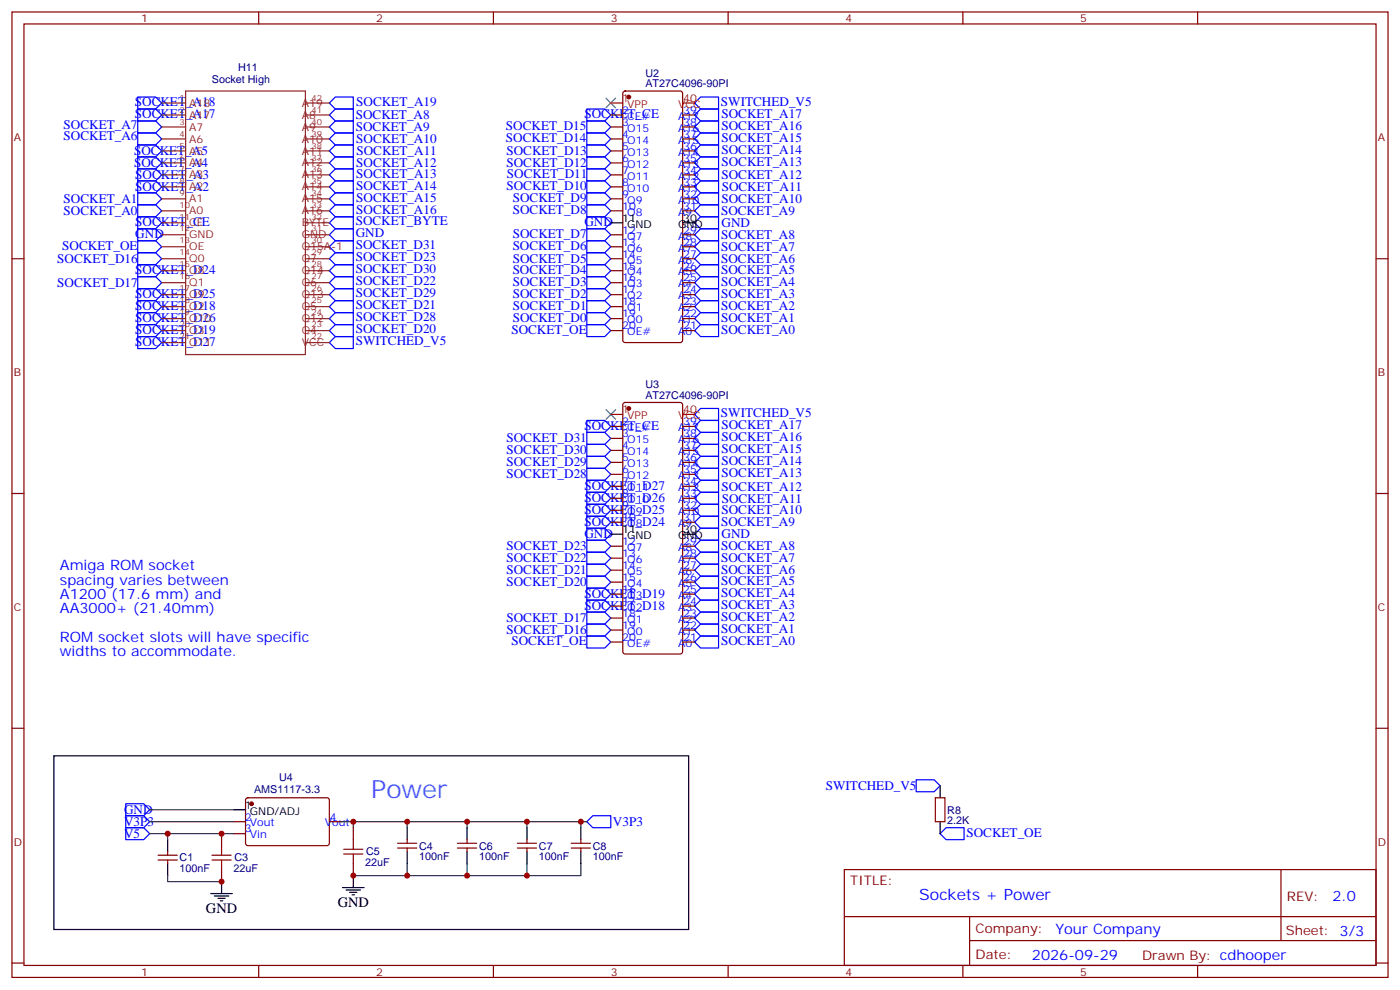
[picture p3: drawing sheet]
<svg xmlns="http://www.w3.org/2000/svg" width="412mm" height="292mm" viewBox="0 0 412 292" stroke-linecap="round" stroke-linejoin="round" font-family="sans-serif">
<g fill="none" stroke="#870000" stroke-width=".35">
<path d="M3.5 3.5h405.4v284.4h-405.4zM7.1 7.1h398.2v277.2h-398.2zM76.2 3.5v3.6M145.3 3.5v3.6M214.5 3.5v3.6M283.6 3.5v3.6M352.8 3.5v3.6M179.9 33.9h3.5M179.9 37.4h3.5M183.7 27l.4-.2h16.3l.6 .4 .1 73-.5 .6-16.5 .1-.6-.5-.1-72.9zM201.1 33.9h3.5M201.1 37.4h3.5"/>
<path d="M179.9 40.9h3.5M179.9 44.5h3.5M179.9 48h3.5M179.9 51.5h3.5M179.9 55h3.5M179.9 58.6h3.5M201.1 40.9h3.5M201.1 44.5h3.5M201.1 48h3.5M201.1 51.5h3.5M201.1 55h3.5M201.1 58.6h3.5"/>
<path d="M3.5 76.2h3.6M179.9 76.2h3.5M179.9 62.1h3.5M179.9 69.1h3.5M179.9 72.7h3.5M179.9 79.7h3.5M201.1 76.2h3.5M201.1 62.1h3.5M201.1 69.1h3.5M201.1 72.7h3.5M201.1 79.7h3.5M405.3 76.2h3.6"/>
<path d="M179.9 83.3h3.5M179.9 86.8h3.5M179.9 90.3h3.5M179.9 93.8h3.5M179.9 97.4h3.5M201.1 83.3h3.5M201.1 86.8h3.5M201.1 90.3h3.5M201.1 93.8h3.5M201.1 97.4h3.5M183.7 118.7l.4-.2h16.3l.6 .5 .1 72.9-.5 .7h-16.5l-.6-.4-.1-73zM179.9 125.6h3.5"/>
<path d="M179.9 129.1h3.5M179.9 132.6h3.5M179.9 136.2h3.5M179.9 139.7h3.5M201.1 125.6h3.5M201.1 129.1h3.5M201.1 132.6h3.5M201.1 136.2h3.5M201.1 139.7h3.5M3.5 145.3h3.6M179.9 143.2h3.5M179.9 146.8h3.5"/>
<path d="M179.9 150.3h3.5M179.9 153.8h3.5M201.1 143.2h3.5M201.1 146.8h3.5M201.1 150.3h3.5M201.1 153.8h3.5M405.3 145.3h3.6M179.9 160.9h3.5M179.9 164.4h3.5M179.9 167.9h3.5M179.9 171.4h3.5M179.9 175h3.5"/>
<path d="M179.9 178.5h3.5M201.1 160.9h3.5M201.1 164.4h3.5M201.1 167.9h3.5M201.1 171.4h3.5M201.1 175h3.5M201.1 178.5h3.5M179.9 182h3.5M179.9 185.6h3.5M179.9 189.1h3.5M201.1 182h3.5M201.1 185.6h3.5"/>
<path d="M201.1 189.1h3.5M3.5 214.5h3.6M405.3 214.5h3.6M72.6 235.2l.4-.3 23.6 .1 .4 .7-.1 12.9-.6 .5-23.5-.1-.5-.6v-12.7zM275.5 234.9h2.8v7.1h-2.8zM46.6 251.9h5.6M46.6 253.3h5.6M49.4 250.8v1.1M49.4 253.3v1.1M65.3 245.5v3.6M65.3 256.1v3.5M68.8 242h3.5"/>
<path d="M68.8 245.5h3.5M97 242h3.5M104.1 243.8v3.5M104.1 254.4v3.5M117.1 248.4h5.7M117.1 249.8h5.7M119.9 247.3v1.1M119.9 249.8v1M134.8 248.4h5.6M134.8 249.8h5.6M137.6 247.3v1.1M137.6 249.8v1"/>
<path d="M152.4 248.4h5.6M152.4 249.8h5.6M155.2 247.3v1.1M155.2 249.8v1M168.3 248.4h5.6M168.3 249.8h5.6M171.1 247.3v1.1M171.1 249.8v1M248.7 256.1h156.6v28.2h-156.6zM377.3 256.1v20.9M248.7 270h156.5M285.6 277h119.6"/>
<path d="M285.6 270v14.1M3.5 283.6h3.6M76.2 284.3v3.6M145.3 284.3v3.6M214.5 284.3v3.6M283.6 284.3v3.6M352.8 284.3v3.6M405.3 283.6h3.6"/>
</g>
<g fill="none" stroke="#00f" stroke-width=".35">
<path d="M40.6 32.1h5.3l1.7 1.8-1.7 1.7h-5.3zM40.6 28.6h5.3l1.7 1.7-1.7 1.8h-5.3zM40.6 35.6h5.3l1.7 1.8-1.7 1.8h-5.3zM40.6 39.2h5.3l1.7 1.7-1.7 1.8h-5.3zM97 33.9l1.8-1.8h5.3v3.5h-5.3zM98.8 28.6h5.3v3.5h-5.3l-1.8-1.8zM98.8 35.6h5.3v3.6h-5.3l-1.8-1.8zM172.9 39.2h5.3l1.7 1.7-1.7 1.8h-5.3zM172.9 35.6h5.3l1.7 1.8-1.7 1.8h-5.3zM172.9 32.1h5.3l1.7 1.8-1.7 1.7h-5.3zM204.6 33.9l1.8-1.8h5.3v3.5h-5.3zM206.4 35.6h5.3v3.6h-5.3l-1.8-1.8z"/>
<path d="M206.4 28.6h5.3v3.5h-5.3l-1.8-1.8zM40.6 56.8h5.3l1.7 1.8-1.7 1.7h-5.3zM40.6 46.2h5.3l1.7 1.8-1.7 1.7h-5.3zM40.6 49.7h5.3l1.7 1.8-1.7 1.8h-5.3zM40.6 42.7h5.3l1.7 1.8-1.7 1.7h-5.3zM40.6 53.3h5.3l1.7 1.7-1.7 1.8h-5.3zM97 58.6l1.8-1.8h5.3v3.5h-5.3zM97 40.9l1.8-1.7h5.3v3.5h-5.3zM98.8 49.7h5.3v3.6h-5.3l-1.8-1.8zM98.8 53.3h5.3v3.5h-5.3l-1.8-1.8zM98.8 46.2h5.3v3.5h-5.3l-1.8-1.7zM98.8 42.7h5.3v3.5h-5.3l-1.8-1.7z"/>
<path d="M172.9 46.2h5.3l1.7 1.8-1.7 1.7h-5.3zM172.9 42.7h5.3l1.7 1.8-1.7 1.7h-5.3zM172.9 56.8h5.3l1.7 1.8-1.7 1.7h-5.3zM172.9 53.3h5.3l1.7 1.7-1.7 1.8h-5.3zM172.9 49.7h5.3l1.7 1.8-1.7 1.8h-5.3zM204.6 58.6l1.8-1.8h5.3v3.5h-5.3zM204.6 40.9l1.8-1.7h5.3v3.5h-5.3zM206.4 53.3h5.3v3.5h-5.3l-1.8-1.8zM206.4 49.7h5.3v3.6h-5.3l-1.8-1.8zM206.4 42.7h5.3v3.5h-5.3l-1.8-1.7zM206.4 46.2h5.3v3.5h-5.3l-1.8-1.7zM40.6 78h5.3l1.7 1.7-1.7 1.8h-5.3z"/>
<path d="M40.6 74.4h5.3l1.7 1.8-1.7 1.8h-5.3zM40.6 60.3h5.3l1.7 1.8-1.7 1.8h-5.3zM40.6 70.9h5.3l1.7 1.8-1.7 1.7h-5.3zM40.6 63.9h5.3l1.7 1.7-1.7 1.8h-5.3zM40.6 67.4h5.3l1.7 1.7-1.7 1.8h-5.3zM97 72.7l1.8-1.8h5.3v3.5h-5.3zM97 79.7l1.8-1.7h5.3v3.5h-5.3zM97 76.2l1.8-1.8h5.3v3.6h-5.3zM97 69.1l1.8-1.7h5.3v3.5h-5.3zM97 65.6l1.8-1.7h5.3v3.5h-5.3zM98.8 60.3h5.3v3.6h-5.3l-1.8-1.8zM172.9 78h5.3l1.7 1.7-1.7 1.8h-5.3z"/>
<path d="M172.9 74.4h5.3l1.7 1.8-1.7 1.8h-5.3zM172.9 70.9h5.3l1.7 1.8-1.7 1.7h-5.3zM172.9 67.4h5.3l1.7 1.7-1.7 1.8h-5.3zM172.9 60.3h5.3l1.7 1.8-1.7 1.8h-5.3zM172.9 63.9h5.3l1.7 1.7-1.7 1.8h-5.3zM204.6 69.1l1.8-1.7h5.3v3.5h-5.3zM204.6 62.1l1.8-1.8h5.3v3.6h-5.3zM204.6 65.6l1.8-1.7h5.3v3.5h-5.3zM204.6 76.2l1.8-1.8h5.3v3.6h-5.3zM204.6 72.7l1.8-1.8h5.3v3.5h-5.3zM204.6 79.7l1.8-1.7h5.3v3.5h-5.3zM40.6 99.1h5.3l1.7 1.8-1.7 1.8h-5.3z"/>
<path d="M40.6 92.1h5.3l1.7 1.7-1.7 1.8h-5.3zM40.6 85h5.3l1.7 1.8-1.7 1.7h-5.3zM40.6 95.6h5.3l1.7 1.8-1.7 1.7h-5.3zM40.6 88.5h5.3l1.7 1.8-1.7 1.8h-5.3zM40.6 81.5h5.3l1.7 1.8-1.7 1.7h-5.3zM97 86.8l1.8-1.8h5.3v3.5h-5.3zM97 93.8l1.8-1.7h5.3v3.5h-5.3zM97 83.3l1.8-1.8h5.3v3.5h-5.3zM97 97.4l1.8-1.8h5.3v3.5h-5.3zM97 90.3l1.8-1.8h5.3v3.6h-5.3zM172.9 95.6h5.3l1.7 1.8-1.7 1.7h-5.3zM172.9 92.1h5.3l1.7 1.7-1.7 1.8h-5.3z"/>
<path d="M172.9 88.5h5.3l1.7 1.8-1.7 1.8h-5.3zM172.9 85h5.3l1.7 1.8-1.7 1.7h-5.3zM172.9 81.5h5.3l1.7 1.8-1.7 1.7h-5.3zM204.6 90.3l1.8-1.8h5.3v3.6h-5.3zM204.6 86.8l1.8-1.8h5.3v3.5h-5.3zM204.6 83.3l1.8-1.8h5.3v3.5h-5.3zM204.6 93.8l1.8-1.7h5.3v3.5h-5.3zM204.6 97.4l1.8-1.8h5.3v3.5h-5.3zM97 100.9l1.8-1.8h5.3v3.6h-5.3zM172.9 123.8h5.3l1.7 1.8-1.7 1.8h-5.3zM172.9 127.4h5.3l1.7 1.7-1.7 1.8h-5.3zM172.9 130.9h5.3l1.7 1.7-1.7 1.8h-5.3z"/>
<path d="M172.9 134.4h5.3l1.7 1.8-1.7 1.7h-5.3zM172.9 137.9h5.3l1.7 1.8-1.7 1.8h-5.3zM204.6 132.6l1.8-1.7h5.3v3.5h-5.3zM204.6 122.1l1.8-1.8h5.3v3.5h-5.3zM206.4 123.8h5.3v3.6h-5.3l-1.8-1.8zM206.4 137.9h5.3v3.6h-5.3l-1.8-1.8zM206.4 134.4h5.3v3.5h-5.3l-1.8-1.7zM206.4 127.4h5.3v3.5h-5.3l-1.8-1.8zM172.9 141.5h5.3l1.7 1.7-1.7 1.8h-5.3zM172.9 145h5.3l1.7 1.8-1.7 1.7h-5.3zM172.9 148.5h5.3l1.7 1.8-1.7 1.7h-5.3zM172.9 152h5.3l1.7 1.8-1.7 1.8h-5.3z"/>
<path d="M172.9 155.6h5.3l1.7 1.7-1.7 1.8h-5.3zM172.9 159.1h5.3l1.7 1.8-1.7 1.7h-5.3zM204.6 150.3l1.8-1.8h5.3v3.5h-5.3zM204.6 153.8l1.8-1.8h5.3v3.6h-5.3zM204.6 157.3l1.8-1.7h5.3v3.5h-5.3zM206.4 141.5h5.3v3.5h-5.3l-1.8-1.8zM206.4 145h5.3v3.5h-5.3l-1.8-1.7zM172.9 173.2h5.3l1.7 1.8-1.7 1.7h-5.3zM172.9 176.7h5.3l1.7 1.8-1.7 1.8h-5.3zM172.9 162.6h5.3l1.7 1.8-1.7 1.8h-5.3zM172.9 169.7h5.3l1.7 1.7-1.7 1.8h-5.3zM172.9 166.2h5.3l1.7 1.7-1.7 1.8h-5.3z"/>
<path d="M204.6 175l1.8-1.8h5.3v3.5h-5.3zM204.6 178.5l1.8-1.8h5.3v3.6h-5.3zM204.6 171.4l1.8-1.7h5.3v3.5h-5.3zM204.6 164.4l1.8-1.8h5.3v3.6h-5.3zM204.6 167.9l1.8-1.7h5.3v3.5h-5.3zM204.6 160.9l1.8-1.8h5.3v3.5h-5.3zM172.9 180.3h5.3l1.7 1.7-1.7 1.8h-5.3zM172.9 183.8h5.3l1.7 1.8-1.7 1.7h-5.3zM172.9 187.3h5.3l1.7 1.8-1.7 1.8h-5.3zM204.6 185.6l1.8-1.8h5.3v3.5h-5.3zM204.6 182l1.8-1.7h5.3v3.5h-5.3zM206.4 187.3h5.3v3.6h-5.3l-1.8-1.8z"/>
<path d="M37 236.7h5.3l1.8 1.8-1.8 1.7h-5.3zM269.9 229.7h5.3l1.7 1.7-1.7 1.8h-5.3zM37 243.8h5.3l1.8 1.7-1.8 1.8h-5.3zM37 240.2h5.3l1.8 1.8-1.8 1.8h-5.3zM172.9 242l1.7-1.8h5.3v3.6h-5.3zM276.9 245.5l1.8-1.7h5.3v3.5h-5.3z"/>
</g>
<g fill="none" stroke="#8c2424" stroke-width=".35">
<path d="M47.6 30.3h7.1M47.6 33.9h7.1M47.6 37.4h7.1M54.7 26.8h35.3v77.6h-35.3zM90 30.3h7M90 33.9h7M90 37.4h7M47.6 40.9h7.1M47.6 44.5h7.1M47.6 48h7.1M47.6 51.5h7.1M47.6 55h7.1"/>
<path d="M47.6 58.6h7.1M90 40.9h7M90 44.5h7M90 48h7M90 51.5h7M90 55h7M90 58.6h7M47.6 62.1h7.1M47.6 65.6h7.1M47.6 69.1h7.1M47.6 72.7h7.1M47.6 76.2h7.1"/>
<path d="M47.6 79.7h7.1M90 62.1h7M90 65.6h7M90 69.1h7M90 72.7h7M90 76.2h7M90 79.7h7M47.6 83.3h7.1M47.6 86.8h7.1M47.6 90.3h7.1M47.6 93.8h7.1M47.6 97.4h7.1"/>
<path d="M90 83.3h7M90 86.8h7M90 90.3h7M90 93.8h7M90 97.4h7M47.6 100.9h7.1M90 100.9h7"/>
</g>
<path d="M178.5 28.9l2.8 2.9M181.3 28.9l-2.8 2.9M178.5 120.7l2.8 2.8M181.3 120.7l-2.8 2.8" fill="none" stroke="#3c3" stroke-width=".35"/>
<g fill="#870000" stroke="#870000" stroke-width=".35">
<circle cx="185.2" cy="120.3" r=".53"/>
<circle cx="185.2" cy="28.6" r=".53"/>
<circle cx="74.1" cy="236.7" r=".53"/>
</g>
<path d="M179.9 30.3h3.5M201.1 30.3h3.5M179.9 122.1h3.5M201.1 122.1h3.5" fill="none" stroke="#f00" stroke-width=".35"/>
<g fill="none" stroke="#000" stroke-width=".35">
<path d="M179.9 65.6h3.5M201.1 65.6h3.5M179.9 157.3h3.5M201.1 157.3h3.5M15.9 222.6h186.9v51.2h-186.9zM68.8 238.5h3.5M276.9 231.4v3.5M49.4 247.3v3.5M49.4 254.4v3.5M65.3 259.6v3.6M104.1 257.9v3.5M119.9 243.8v3.5"/>
<path d="M119.9 250.8v3.6M137.6 243.8v3.5M137.6 250.8v3.6M155.2 243.8v3.5M155.2 250.8v3.6M171.1 243.8v3.5M171.1 250.8v3.6M276.9 242v3.5M62.1 263.2h6.3M63.1 263.9h4.3M64.2 264.6h2.1M64.9 265.3h.7"/>
<path d="M100.9 261.4h6.3M102 262.1h4.2M103 262.8h2.1M103.7 263.5h.7"/>
</g>
<g fill="none" stroke="#008700" stroke-width=".35">
<path d="M44.1 238.5h24.7M44.1 242h24.7M44.1 245.5h24.7M49.4 257.9v1.7h15.9M49.4 245.5v1.8M100.5 242h72.4M104.1 242v1.8M119.9 242v1.8M119.9 254.4v3.5M137.6 254.4v3.5h-33.5M137.6 242v1.8M155.2 254.4v3.5h-17.6"/>
<path d="M155.2 242v1.8M171.1 254.4v3.5h-15.9M171.1 242v1.8"/>
</g>
<path d="M62.4 253.3h5.7M62.4 251.9h5.7M65.3 249.1v2.8M65.3 253.3v2.8M101.2 251.5h5.7M101.2 250.1h5.7M104.1 247.3v2.8M104.1 251.5v2.9" fill="none" stroke="#a10000" stroke-width=".35"/>
<g fill="#c00">
<circle cx="155.2" cy="257.9" r=".88"/>
<circle cx="171.1" cy="242" r=".88"/>
<circle cx="65.3" cy="245.5" r=".88"/>
<circle cx="104.1" cy="242" r=".88"/>
<circle cx="155.2" cy="242" r=".88"/>
<circle cx="137.6" cy="242" r=".88"/>
<circle cx="119.9" cy="242" r=".88"/>
<circle cx="137.6" cy="257.9" r=".88"/>
<circle cx="104.1" cy="257.9" r=".88"/>
<circle cx="119.9" cy="257.9" r=".88"/>
<circle cx="49.4" cy="245.5" r=".88"/>
<circle cx="65.3" cy="259.6" r=".88"/>
</g>
<text font-size="7.4" fill="#09f" x="109.4" y="234.9">Power</text>
<text font-size="4.6" fill="#00f" x="270.8" y="265.1">Sockets + Power</text>
<g font-size="4.2" fill="#00f">
<text x="17.6" y="167.9">Amiga ROM socket</text>
<text x="17.6" y="172.2">spacing varies between</text>
<text x="17.6" y="176.4">A1200 (17.6 mm) and</text>
<text x="17.6" y="180.6">AA3000+ (21.40mm)</text>
<text x="17.6" y="189.1">ROM socket slots will have specific</text>
<text x="17.6" y="193.3">widths to accommodate.</text>
<text x="392.5" y="265.4">2.0</text>
<text x="310.9" y="274.9">Your Company</text>
<text x="304" y="282.7">2026-09-29</text>
</g>
<g font-size="4.2">
<text x="60.7" y="268.8">GND</text>
<text x="99.5" y="267.1">GND</text>
</g>
<g font-size="3.9" fill="#00f">
<text x="39.7" y="34.8">SOCKET_A17</text>
<text x="39.7" y="31.2">SOCKET_A18</text>
<text x="104.8" y="35.1">SOCKET_A8</text>
<text x="104.9" y="31.2">SOCKET_A19</text>
<text x="172.2" y="34.9">SOCKET_CE</text>
<text x="212.4" y="31.1">SWITCHED_V5</text>
<text x="212.5" y="34.8">SOCKET_A17</text>
<text x="18.7" y="37.8">SOCKET_A7</text>
<text x="18.7" y="41.4">SOCKET_A6</text>
<text x="104.8" y="38.6">SOCKET_A9</text>
<text x="149" y="41.9">SOCKET_D14</text>
<text x="149" y="38.4">SOCKET_D15</text>
<text x="212.5" y="38.3">SOCKET_A16</text>
<text x="212.5" y="41.8">SOCKET_A15</text>
<text x="39.5" y="45.7">SOCKET_A5</text>
<text x="104.9" y="42.2">SOCKET_A10</text>
<text x="105" y="45.7">SOCKET_A11</text>
<text x="149.2" y="45.6">SOCKET_D13</text>
<text x="212.5" y="45.3">SOCKET_A14</text>
<text x="39.5" y="49.2">SOCKET_A4</text>
<text x="39.8" y="52.7">SOCKET_A3</text>
<text x="104.9" y="49.2">SOCKET_A12</text>
<text x="104.9" y="52.4">SOCKET_A13</text>
<text x="149.2" y="49.1">SOCKET_D12</text>
<text x="149.3" y="52.5">SOCKET_D11</text>
<text x="212.5" y="52.7">SOCKET_A12</text>
<text x="212.5" y="48.8">SOCKET_A13</text>
<text x="18.7" y="59.9">SOCKET_A1</text>
<text x="39.8" y="56.3">SOCKET_A2</text>
<text x="104.9" y="55.9">SOCKET_A14</text>
<text x="104.9" y="59.4">SOCKET_A15</text>
<text x="149.2" y="56">SOCKET_D10</text>
<text x="151" y="59.6">SOCKET_D9</text>
<text x="212.5" y="59.8">SOCKET_A10</text>
<text x="212.6" y="56.3">SOCKET_A11</text>
<text x="18.7" y="63.4">SOCKET_A0</text>
<text x="104.9" y="63">SOCKET_A16</text>
<text x="151" y="63.1">SOCKET_D8</text>
<text x="212.4" y="63.3">SOCKET_A9</text>
<text x="39.9" y="66.6">SOCKET_CE</text>
<text x="39.9" y="70.2">GND</text>
<text x="104.8" y="69.8">GND</text>
<text x="104.8" y="66.3">SOCKET_BYTE</text>
<text x="151" y="70.2">SOCKET_D7</text>
<text x="172.2" y="66.6">GND</text>
<text x="212.4" y="70.4">SOCKET_A8</text>
<text x="212.5" y="66.9">GND</text>
<text x="16.9" y="77.3">SOCKET_D16</text>
<text x="18.3" y="73.7">SOCKET_OE</text>
<text x="104.8" y="73.3">SOCKET_D31</text>
<text x="104.8" y="76.9">SOCKET_D23</text>
<text x="151" y="73.7">SOCKET_D6</text>
<text x="151" y="77.4">SOCKET_D5</text>
<text x="212.4" y="74">SOCKET_A7</text>
<text x="212.4" y="77.5">SOCKET_A6</text>
<text x="39.9" y="80.7">SOCKET_D24</text>
<text x="104.8" y="80.4">SOCKET_D30</text>
<text x="104.8" y="83.9">SOCKET_D22</text>
<text x="151" y="80.7">SOCKET_D4</text>
<text x="212.4" y="80.6">SOCKET_A5</text>
<text x="16.9" y="84.4">SOCKET_D17</text>
<text x="39.9" y="87.8">SOCKET_D25</text>
<text x="104.8" y="87.5">SOCKET_D29</text>
<text x="151" y="87.8">SOCKET_D2</text>
<text x="151" y="84.3">SOCKET_D3</text>
<text x="212.4" y="87.7">SOCKET_A3</text>
<text x="212.4" y="84.2">SOCKET_A4</text>
<text x="39.9" y="94.9">SOCKET_D26</text>
<text x="39.9" y="91.3">SOCKET_D18</text>
<text x="104.8" y="94.5">SOCKET_D28</text>
<text x="104.8" y="91">SOCKET_D21</text>
<text x="151" y="94.9">SOCKET_D0</text>
<text x="151" y="91.3">SOCKET_D1</text>
<text x="212.4" y="91.2">SOCKET_A2</text>
<text x="212.4" y="94.8">SOCKET_A1</text>
<text x="39.9" y="101.9">SOCKET_D27</text>
<text x="39.9" y="98.4">SOCKET_D19</text>
<text x="104.8" y="98">SOCKET_D20</text>
<text x="104.8" y="101.7">SWITCHED_V5</text>
<text x="150.6" y="98.4">SOCKET_OE</text>
<text x="212.4" y="98.3">SOCKET_A0</text>
<text x="212.4" y="122.9">SWITCHED_V5</text>
<text x="149.2" y="130.3">SOCKET_D31</text>
<text x="172.2" y="126.6">SOCKET_CE</text>
<text x="212.5" y="126.5">SOCKET_A17</text>
<text x="212.5" y="130">SOCKET_A16</text>
<text x="149.2" y="133.8">SOCKET_D30</text>
<text x="149.2" y="137.3">SOCKET_D29</text>
<text x="212.5" y="137">SOCKET_A14</text>
<text x="212.5" y="133.5">SOCKET_A15</text>
<text x="149.2" y="140.9">SOCKET_D28</text>
<text x="212.5" y="140.5">SOCKET_A13</text>
<text x="172.2" y="144.2">SOCKET_D27</text>
<text x="172.2" y="147.8">SOCKET_D26</text>
<text x="212.5" y="144.5">SOCKET_A12</text>
<text x="212.6" y="148">SOCKET_A11</text>
<text x="172.2" y="151.3">SOCKET_D25</text>
<text x="172.2" y="154.8">SOCKET_D24</text>
<text x="212.4" y="155">SOCKET_A9</text>
<text x="212.5" y="151.5">SOCKET_A10</text>
<text x="172.2" y="158.4">GND</text>
<text x="212.5" y="158.6">GND</text>
<text x="149.2" y="162">SOCKET_D23</text>
<text x="149.2" y="165.5">SOCKET_D22</text>
<text x="212.4" y="165.6">SOCKET_A7</text>
<text x="212.4" y="162.1">SOCKET_A8</text>
<text x="149.2" y="172.6">SOCKET_D20</text>
<text x="149.2" y="169.1">SOCKET_D21</text>
<text x="212.4" y="172.3">SOCKET_A5</text>
<text x="212.4" y="169.2">SOCKET_A6</text>
<text x="172.2" y="176">SOCKET_D19</text>
<text x="172.2" y="179.5">SOCKET_D18</text>
<text x="212.4" y="175.9">SOCKET_A4</text>
<text x="212.4" y="179.4">SOCKET_A3</text>
<text x="149.2" y="183.2">SOCKET_D17</text>
<text x="212.4" y="182.9">SOCKET_A2</text>
<text x="149.2" y="186.7">SOCKET_D16</text>
<text x="150.6" y="190.1">SOCKET_OE</text>
<text x="212.4" y="190">SOCKET_A0</text>
<text x="212.4" y="186.4">SOCKET_A1</text>
<text x="243.3" y="232.5">SWITCHED_V5</text>
<text x="36.5" y="239.7">GND</text>
<text x="36.5" y="243.2">V3P3</text>
<text x="180.6" y="243.2">V3P3</text>
<text x="36.5" y="246.8">V5</text>
<text x="284.7" y="246.4">SOCKET_OE</text>
</g>
<g font-size="3.9" fill="#800">
<text x="250.5" y="260.7">TITLE:</text>
<text x="379.1" y="265.4">REV:</text>
<text x="287.4" y="274.9">Company:</text>
<text x="378.7" y="275.5">Sheet: 3/3</text>
<text x="287.4" y="282.6">Date:</text>
<text x="336.4" y="282.7">Drawn By: cdhooper</text>
</g>
<g font-size="3.2" fill="#800">
<text x="41.6" y="6.5">1</text>
<text x="110.8" y="6.5">2</text>
<text x="179.9" y="6.5">3</text>
<text x="249.1" y="6.5">4</text>
<text x="318.2" y="6.5">5</text>
<text x="4.1" y="41.6">A</text>
<text x="405.9" y="41.6">A</text>
<text x="4.1" y="110.8">B</text>
<text x="405.9" y="110.8">B</text>
<text x="4.1" y="179.9">C</text>
<text x="405.9" y="179.9">C</text>
<text x="4.1" y="249.1">D</text>
<text x="405.9" y="249.1">D</text>
<text x="41.6" y="287.3">1</text>
<text x="110.8" y="287.3">2</text>
<text x="179.9" y="287.3">3</text>
<text x="249.1" y="287.3">4</text>
<text x="318.2" y="287.3">5</text>
</g>
<g font-size="3.2" fill="#000080">
<text x="70.2" y="20.9">H11</text>
<text x="190.1" y="22.6">U2</text>
<text x="62.4" y="24.3">Socket High</text>
<text x="190.1" y="25.8">AT27C4096-90PI</text>
<text x="190.1" y="117.5">AT27C4096-90PI</text>
<text x="190.1" y="114.3">U3</text>
<text x="74.8" y="233.6">AMS1117-3.3</text>
<text x="82.2" y="230.1">U4</text>
<text x="279" y="239.7">R8</text>
<text x="279" y="242.8">2.2K</text>
<text x="107.9" y="252">C5</text>
<text x="123.5" y="250.2">C4</text>
<text x="141.1" y="250.2">C6</text>
<text x="158.7" y="250.2">C7</text>
<text x="174.6" y="250.2">C8</text>
<text x="52.9" y="257">100nF</text>
<text x="52.9" y="253.7">C1</text>
<text x="68.8" y="256.9">22uF</text>
<text x="69" y="253.7">C3</text>
<text x="107.6" y="255.2">22uF</text>
<text x="123.5" y="253.4">100nF</text>
<text x="141.1" y="253.4">100nF</text>
<text x="158.7" y="253.4">100nF</text>
<text x="174.6" y="253.4">100nF</text>
</g>
<g font-size="3.2" fill="#f00">
<text x="183.3" y="30">1</text>
<text x="201.3" y="30">40</text>
<text x="184.7" y="31.8">VPP</text>
<text x="199.8" y="31.8">VCC</text>
<text x="183.3" y="121.7">1</text>
<text x="184.7" y="123.5">VPP</text>
<text x="199.8" y="123.5">VCC</text>
<text x="201.3" y="121.7">40</text>
</g>
<g font-size="3.2" fill="#8d2323">
<text x="55.7" y="31.4">A18</text>
<text x="55.7" y="34.9">A17</text>
<text x="88.9" y="34.9">A8</text>
<text x="88.9" y="31.4">A19</text>
<text x="55.7" y="38.5">A7</text>
<text x="55.7" y="42">A6</text>
<text x="88.9" y="42">A10</text>
<text x="88.9" y="38.5">A9</text>
<text x="55.7" y="45.5">A5</text>
<text x="88.9" y="45.5">A11</text>
<text x="55.7" y="49">A4</text>
<text x="55.7" y="52.6">A3</text>
<text x="88.9" y="52.6">A13</text>
<text x="88.9" y="49">A12</text>
<text x="55.7" y="56.1">A2</text>
<text x="55.7" y="59.6">A1</text>
<text x="88.9" y="59.6">A15</text>
<text x="88.9" y="56.1">A14</text>
<text x="55.7" y="63.1">A0</text>
<text x="88.9" y="63.1">A16</text>
<text x="55.7" y="66.7">CE</text>
<text x="55.7" y="70.2">GND</text>
<text x="88.9" y="70.2">GND</text>
<text x="88.9" y="66.7">BYTE</text>
<text x="55.7" y="73.7">OE</text>
<text x="55.7" y="77.3">Q0</text>
<text x="88.9" y="77.3">Q7</text>
<text x="88.9" y="73.7">Q15A-1</text>
<text x="55.7" y="80.8">Q8</text>
<text x="88.9" y="80.8">Q14</text>
<text x="55.7" y="84.3">Q1</text>
<text x="55.7" y="87.8">Q9</text>
<text x="88.9" y="87.8">Q13</text>
<text x="88.9" y="84.3">Q6</text>
<text x="55.7" y="91.4">Q2</text>
<text x="55.7" y="94.9">Q10</text>
<text x="88.9" y="94.9">Q12</text>
<text x="88.9" y="91.4">Q5</text>
<text x="55.7" y="98.4">Q3</text>
<text x="55.7" y="102">Q11</text>
<text x="88.9" y="102">VCC</text>
<text x="88.9" y="98.4">Q4</text>
</g>
<g font-size="3.2" fill="#00f">
<text x="183.3" y="33.5">2</text>
<text x="184.7" y="35.3">CE#</text>
<text x="199.8" y="35.3">A17</text>
<text x="201.3" y="33.5">39</text>
<text x="183.3" y="37">3</text>
<text x="183.3" y="40.6">4</text>
<text x="184.7" y="38.8">O15</text>
<text x="199.8" y="38.8">A16</text>
<text x="201.3" y="40.6">37</text>
<text x="201.3" y="37">38</text>
<text x="183.3" y="44.1">5</text>
<text x="183.3" y="47.6">6</text>
<text x="184.7" y="42.3">O14</text>
<text x="184.7" y="45.9">O13</text>
<text x="199.8" y="45.9">A14</text>
<text x="199.8" y="42.3">A15</text>
<text x="201.3" y="47.6">35</text>
<text x="201.3" y="44.1">36</text>
<text x="183.3" y="51.2">7</text>
<text x="184.7" y="49.4">O12</text>
<text x="184.7" y="52.9">O11</text>
<text x="199.8" y="52.9">A12</text>
<text x="199.8" y="49.4">A13</text>
<text x="201.3" y="51.2">34</text>
<text x="183.3" y="54.7">8</text>
<text x="183.3" y="58.2">9</text>
<text x="184.7" y="56.4">O10</text>
<text x="184.7" y="60">O9</text>
<text x="199.8" y="60">A10</text>
<text x="199.8" y="56.4">A11</text>
<text x="201.3" y="58.2">32</text>
<text x="201.3" y="54.7">33</text>
<text x="183.3" y="61.7">10</text>
<text x="184.7" y="63.5">O8</text>
<text x="199.8" y="63.5">A9</text>
<text x="201.3" y="61.7">31</text>
<text x="183.3" y="68.8">12</text>
<text x="184.7" y="70.6">O7</text>
<text x="199.8" y="70.6">A8</text>
<text x="201.3" y="68.8">29</text>
<text x="183.3" y="72.3">13</text>
<text x="183.3" y="75.8">14</text>
<text x="184.7" y="74.1">O6</text>
<text x="184.7" y="77.6">O5</text>
<text x="199.8" y="77.6">A6</text>
<text x="199.8" y="74.1">A7</text>
<text x="201.3" y="75.8">27</text>
<text x="201.3" y="72.3">28</text>
<text x="183.3" y="79.4">15</text>
<text x="183.3" y="82.9">16</text>
<text x="184.7" y="81.1">O4</text>
<text x="199.8" y="81.1">A5</text>
<text x="201.3" y="82.9">25</text>
<text x="201.3" y="79.4">26</text>
<text x="183.3" y="86.4">17</text>
<text x="183.3" y="90">18</text>
<text x="184.7" y="84.7">O3</text>
<text x="184.7" y="88.2">O2</text>
<text x="199.8" y="88.2">A3</text>
<text x="199.8" y="84.7">A4</text>
<text x="201.3" y="90">23</text>
<text x="201.3" y="86.4">24</text>
<text x="183.3" y="93.5">19</text>
<text x="184.7" y="91.7">O1</text>
<text x="184.7" y="95.2">O0</text>
<text x="199.8" y="95.2">A1</text>
<text x="199.8" y="91.7">A2</text>
<text x="201.3" y="93.5">22</text>
<text x="183.3" y="97">20</text>
<text x="184.7" y="98.8">OE#</text>
<text x="199.8" y="98.8">A0</text>
<text x="201.3" y="97">21</text>
<text x="183.3" y="125.2">2</text>
<text x="201.3" y="125.2">39</text>
<text x="183.3" y="128.8">3</text>
<text x="184.7" y="127">CE#</text>
<text x="184.7" y="130.5">O15</text>
<text x="199.8" y="130.5">A16</text>
<text x="199.8" y="127">A17</text>
<text x="201.3" y="128.8">38</text>
<text x="183.3" y="132.3">4</text>
<text x="183.3" y="135.8">5</text>
<text x="184.7" y="134.1">O14</text>
<text x="184.7" y="137.6">O13</text>
<text x="199.8" y="137.6">A14</text>
<text x="199.8" y="134.1">A15</text>
<text x="201.3" y="135.8">36</text>
<text x="201.3" y="132.3">37</text>
<text x="183.3" y="139.3">6</text>
<text x="183.3" y="142.9">7</text>
<text x="184.7" y="141.1">O12</text>
<text x="199.8" y="141.1">A13</text>
<text x="201.3" y="142.9">34</text>
<text x="201.3" y="139.3">35</text>
<text x="183.3" y="146.4">8</text>
<text x="183.3" y="149.9">9</text>
<text x="184.7" y="144.6">O11</text>
<text x="184.7" y="148.2">O10</text>
<text x="199.8" y="148.2">A11</text>
<text x="199.8" y="144.6">A12</text>
<text x="201.3" y="149.9">32</text>
<text x="201.3" y="146.4">33</text>
<text x="183.3" y="153.5">10</text>
<text x="184.7" y="151.7">O9</text>
<text x="184.7" y="155.2">O8</text>
<text x="199.8" y="155.2">A9</text>
<text x="199.8" y="151.7">A10</text>
<text x="201.3" y="153.5">31</text>
<text x="183.3" y="160.5">12</text>
<text x="201.3" y="160.5">29</text>
<text x="183.3" y="164">13</text>
<text x="183.3" y="167.6">14</text>
<text x="184.7" y="162.3">O7</text>
<text x="184.7" y="165.8">O6</text>
<text x="199.8" y="165.8">A7</text>
<text x="199.8" y="162.3">A8</text>
<text x="201.3" y="167.6">27</text>
<text x="201.3" y="164">28</text>
<text x="183.3" y="171.1">15</text>
<text x="184.7" y="169.3">O5</text>
<text x="184.7" y="172.9">O4</text>
<text x="199.8" y="172.9">A5</text>
<text x="199.8" y="169.3">A6</text>
<text x="201.3" y="171.1">26</text>
<text x="183.3" y="174.6">16</text>
<text x="183.3" y="178.2">17</text>
<text x="184.7" y="176.4">O3</text>
<text x="184.7" y="179.9">O2</text>
<text x="199.8" y="179.9">A3</text>
<text x="199.8" y="176.4">A4</text>
<text x="201.3" y="178.2">24</text>
<text x="201.3" y="174.6">25</text>
<text x="183.3" y="181.7">18</text>
<text x="183.3" y="185.2">19</text>
<text x="184.7" y="183.4">O1</text>
<text x="199.8" y="183.4">A2</text>
<text x="201.3" y="185.2">22</text>
<text x="201.3" y="181.7">23</text>
<text x="183.3" y="188.7">20</text>
<text x="184.7" y="187">O0</text>
<text x="184.7" y="190.5">OE#</text>
<text x="199.8" y="190.5">A0</text>
<text x="199.8" y="187">A1</text>
<text x="201.3" y="188.7">21</text>
<text x="72.1" y="241.7">2</text>
<text x="72.1" y="245.2">3</text>
<text x="73.6" y="243.4">Vout</text>
<text x="95.7" y="243.4">Vout</text>
<text x="97.2" y="241.7">4</text>
<text x="73.6" y="246.9">Vin</text>
</g>
<g font-size="3.2">
<text x="183.3" y="65.3">11</text>
<text x="201.3" y="65.3">30</text>
<text x="184.7" y="67">GND</text>
<text x="199.8" y="67">GND</text>
<text x="183.3" y="157">11</text>
<text x="184.7" y="158.8">GND</text>
<text x="199.8" y="158.8">GND</text>
<text x="201.3" y="157">30</text>
<text x="72.1" y="238.1">1</text>
<text x="73.6" y="239.9">GND/ADJ</text>
</g>
<g font-size="2.5" fill="#8d2323">
<text x="52.9" y="29.6">1</text>
<text x="91.7" y="29.6">42</text>
<text x="52.9" y="33.2">2</text>
<text x="91.7" y="33.2">41</text>
<text x="52.9" y="36.7">3</text>
<text x="52.9" y="40.2">4</text>
<text x="91.7" y="36.7">40</text>
<text x="91.7" y="40.2">39</text>
<text x="52.9" y="43.7">5</text>
<text x="52.9" y="47.3">6</text>
<text x="91.7" y="43.7">38</text>
<text x="91.7" y="47.3">37</text>
<text x="52.9" y="50.8">7</text>
<text x="91.7" y="50.8">36</text>
<text x="52.9" y="54.3">8</text>
<text x="52.9" y="57.9">9</text>
<text x="91.7" y="54.3">35</text>
<text x="91.7" y="57.9">34</text>
<text x="52.9" y="61.4">10</text>
<text x="52.9" y="64.9">11</text>
<text x="91.7" y="61.4">33</text>
<text x="91.7" y="64.9">32</text>
<text x="52.9" y="68.1">12</text>
<text x="52.9" y="71.6">13</text>
<text x="91.7" y="68.1">31</text>
<text x="91.7" y="71.6">30</text>
<text x="52.9" y="75.1">14</text>
<text x="91.7" y="75.1">29</text>
<text x="52.9" y="78.7">15</text>
<text x="52.9" y="82.2">16</text>
<text x="91.7" y="78.7">28</text>
<text x="91.7" y="82.2">27</text>
<text x="52.9" y="85.7">17</text>
<text x="52.9" y="89.3">18</text>
<text x="91.7" y="85.7">26</text>
<text x="91.7" y="89.3">25</text>
<text x="52.9" y="92.8">19</text>
<text x="91.7" y="92.8">24</text>
<text x="52.9" y="96.3">20</text>
<text x="52.9" y="99.8">21</text>
<text x="91.7" y="96.3">23</text>
<text x="91.7" y="99.8">22</text>
</g>
</svg>
